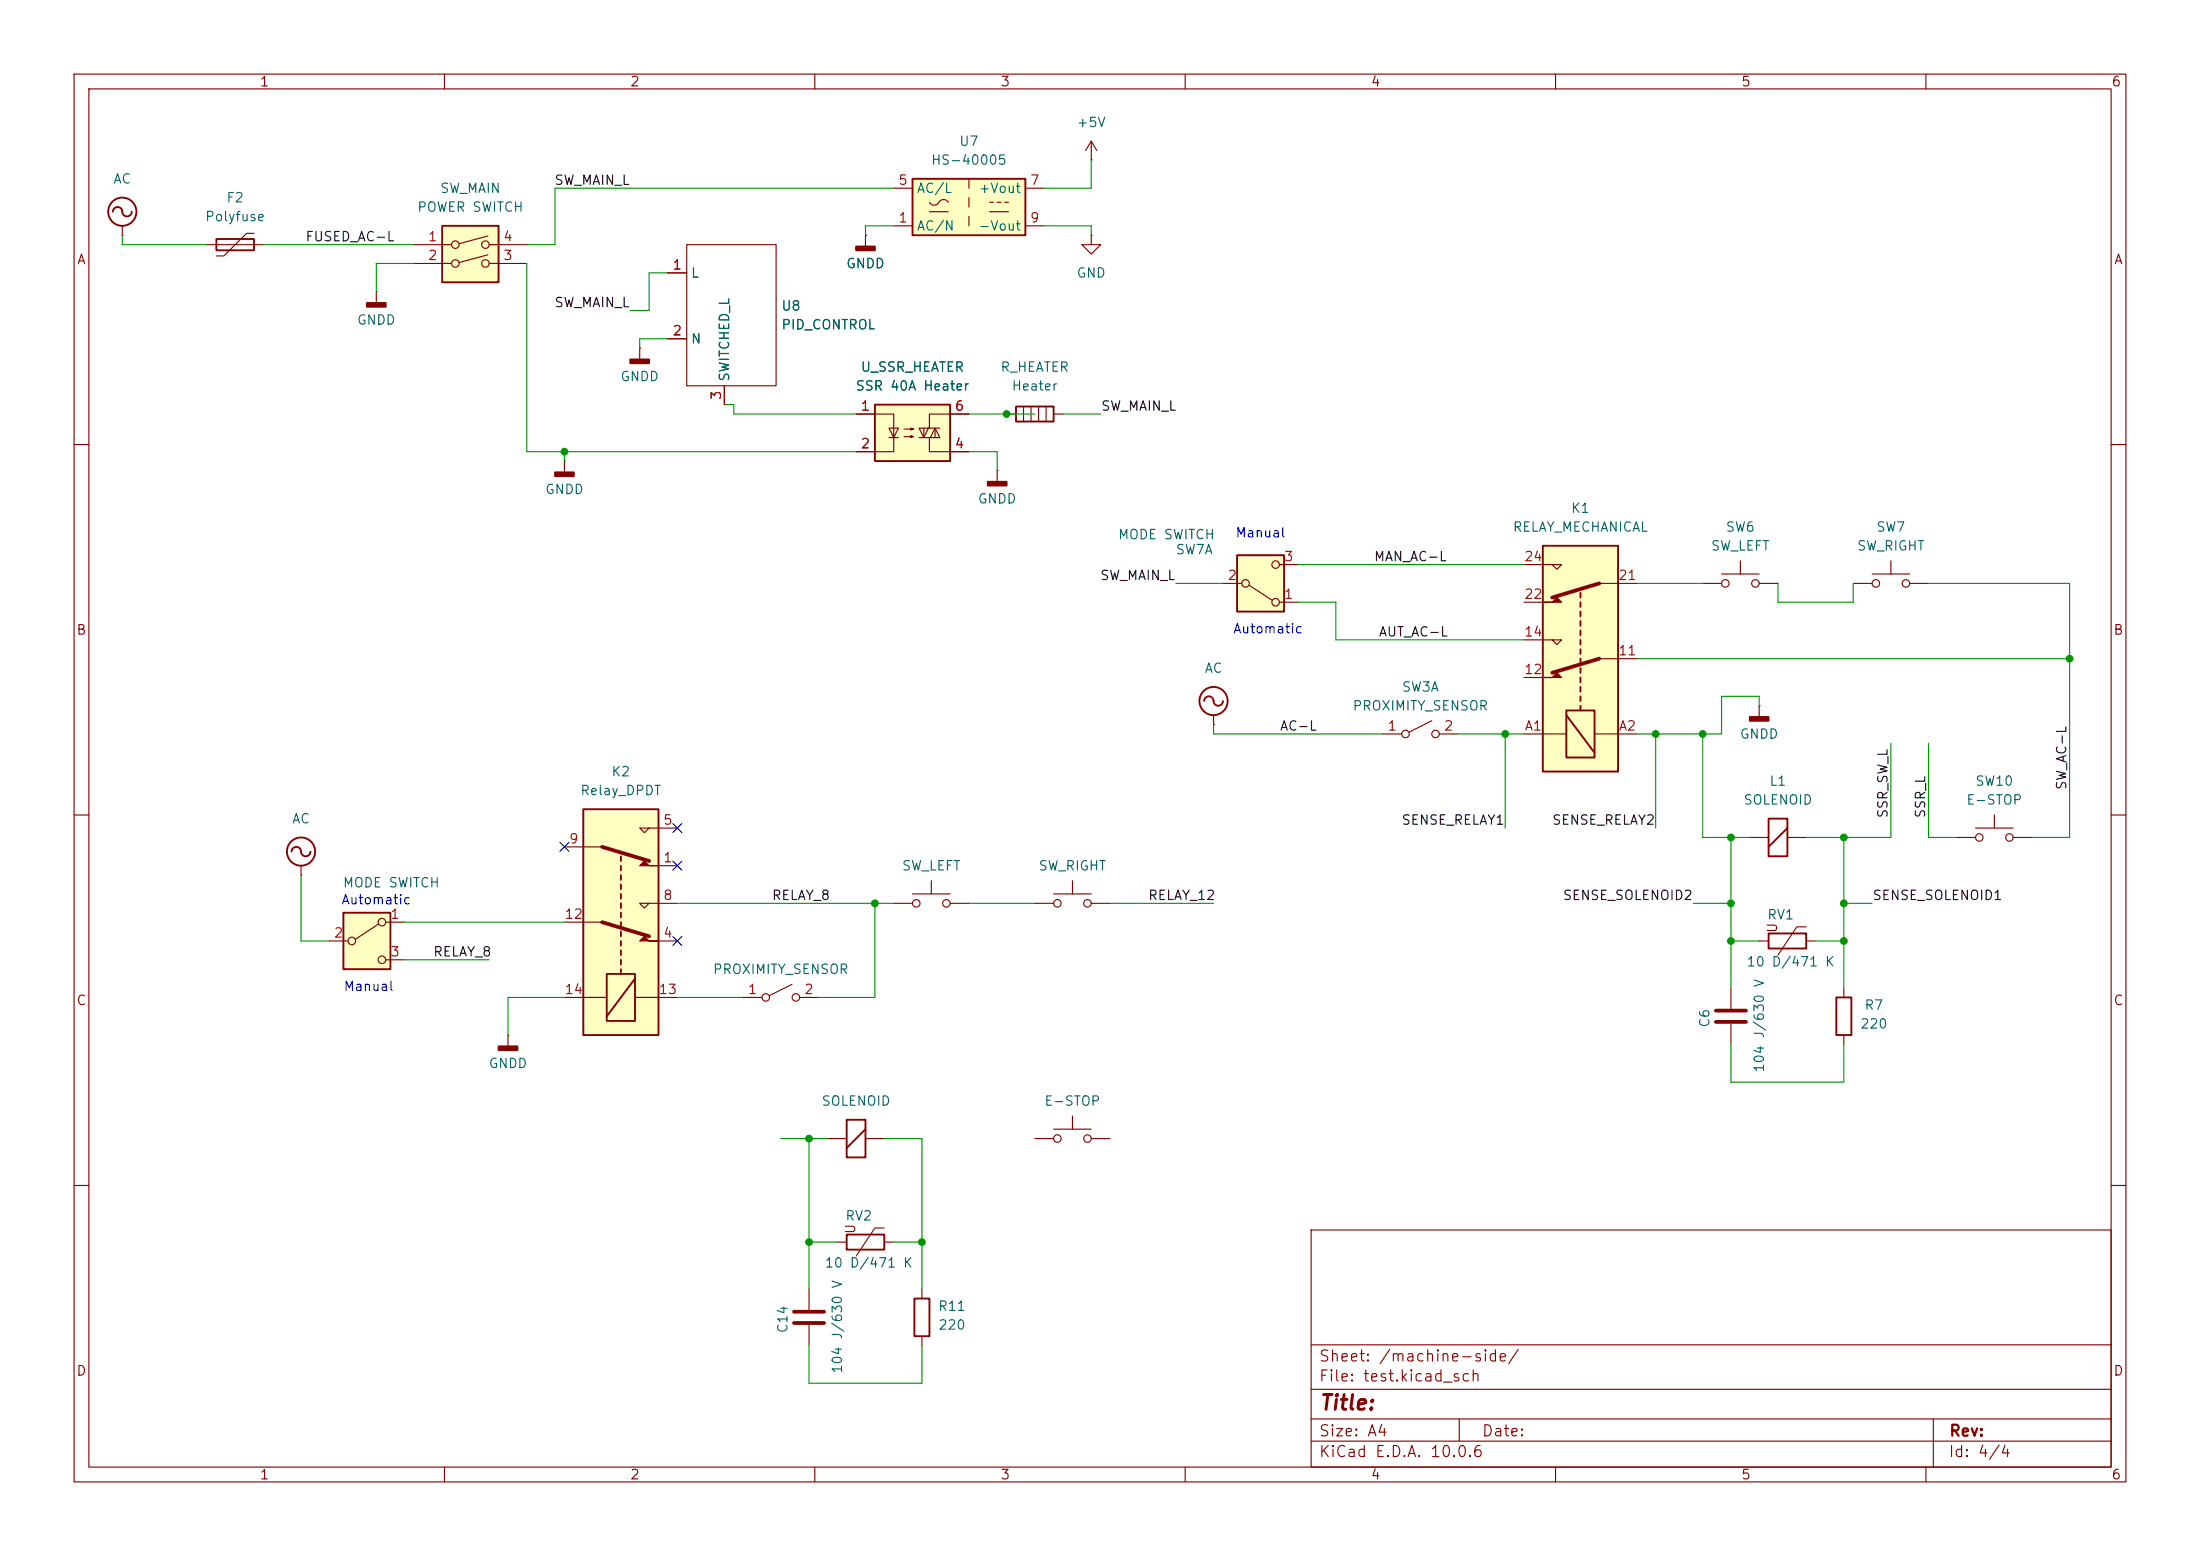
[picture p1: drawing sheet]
<svg xmlns="http://www.w3.org/2000/svg" width="297mm" height="210mm" viewBox="0 0 297 210" stroke-linecap="round" stroke-linejoin="round" font-family="sans-serif">
<g fill="none" stroke="#840000" stroke-width=".15">
<path d="M10 10h277v190h-277zM12 12h273v186h-273zM60 10v2M110 10v2M147.3 19.1l-.7 1.2M147.3 19.1l.8 1.2M147.3 19.1v2.5M160 10v2M210 10v2M260 10v2M16.5 31.8h.1M16.5 30.5v1.3"/>
<path d="M27.9 33h7.7M34.3 31.5h-1l-3.1 3h-1M90.2 36.8h2.5M92.7 33h12.1v19.1h-12.1zM116.8 31.8h.1M116.8 31.8v1.5M147.3 21.6h.1M86.4 47h.1M86.4 47v1.5M90.2 45.7h2.5M97.8 52.1v2.5M135.9 55.9h1.3"/>
<path d="M138.2 54.9v2M139.2 54.9v2M140.2 54.9v2M141.2 54.9v2M142.2 55.9h1.3M10 60h2M229.9 78.7h2.5M232.4 77.5h5.1M234.9 75.7v1.8M237.5 78.7h2.5M250.2 78.7h2.5M252.7 77.5h5.1"/>
<path d="M255.3 75.7v1.8M257.8 78.7h2.5M285 60h2M10 110h2M285 110h2M10 160h2M177 166h108v32h-108zM285 160h2M60 198v2M110 198v2M160 198v2M177 194.5h108"/>
<path d="M177 191.5h108M177 187.5h108M177 181.5h108M197 191.5v3M210 198v2M260 198v2M261 191.5v6.5"/>
<circle cx="232.9" cy="78.7" r=".51"/>
<circle cx="237" cy="78.7" r=".51"/>
<circle cx="253.2" cy="78.7" r=".51"/>
<circle cx="257.3" cy="78.7" r=".51"/>
</g>
<g fill="none" stroke="#840000" stroke-width=".25">
<path d="M15.2 28.6a.67 .67 0 0 1 .8-.6 .67 .67 0 0 1 .5 .8 .63 .63 0 0 0 .8 .4 .63 .63 0 0 0 .5-.6M29.2 32.3h5.1v1.5h-5.1zM137.2 54.9h5v2h-5z"/>
<circle cx="16.5" cy="28.6" r="1.9"/>
</g>
<g fill="#840000" stroke="#840000" stroke-width=".25">
<path d="M85.1 48.5h2.5v.5h-2.5z"/>
<path d="M115.6 33.3h2.5v.5h-2.5z"/>
</g>
<path d="M123.2 24.1h15.2v7.7h-15.2z" fill="#ffffc2"/>
<path d="M123.2 24.1h15.2v7.7h-15.2zM114.3 151.1h2.5v5.1h-2.5zM116.8 152.4l-2.5 2.5" fill="none" stroke="#840000" stroke-width=".25"/>
<g fill="none" stroke="#840000" stroke-width=".15">
<path d="M120.6 30.5h2.6M120.6 25.4h2.6M125.5 27.3a.77 .77 0 0 0 .7 .4 .77 .77 0 0 0 .7-.6 .73 .73 0 0 1 1.1 .2M125.5 28.6h2.5M130.8 24.1v1.3M130.8 26.7v1.2M130.8 29.2v1.3M133.6 28.6h2.5M133.6 27.3h.5M134.6 27.3h.5M135.6 27.3h.5M138.4 30.5h2.6"/>
<path d="M138.4 25.4h2.6M147.3 31.8v1.2h1.3l-1.3 1.3-1.3-1.3h1.3M147.3 31.8h.1M111.8 153.7h2.5M116.8 153.7h2.6"/>
</g>
<path d="M118.1 54.6h10.2v7.6h-10.2z" fill="#ffffc2"/>
<path d="M118.1 54.6h10.2v7.6h-10.2zM238.8 126h5v2h-5z" fill="none" stroke="#840000" stroke-width=".25"/>
<g fill="none" stroke="#840000" stroke-width=".15">
<path d="M115.6 55.9h5v5.1h-5M120 57.8h1.3l-.7 1.3zM120 59.1h1.3M122 57.9h1.3l-.4 .1v-.2l.4 .1M122 58.9h1.3l-.4 .2v-.3l.4 .1M124.1 59.1h2.8l-.7-1.3-.6 1.3M124.7 57.8v1.3M125.3 57.8l-.6 1.3-.6-1.3h2.8M125.5 59.1v1.9h5.3M126.2 57.8v1.3M130.8 55.9h-5.3v1.9M76.2 62.2h.1"/>
<path d="M76.2 62.2v1.6M134.6 63.5h.1M134.6 63.5v1.5M237.5 127h1.3M243.8 125.1h-1.2l-2.6 3.8M243.8 127h1.3"/>
</g>
<g fill="#840000" stroke="#840000" stroke-width=".25">
<path d="M133.3 65h2.6v.5h-2.6z"/>
<path d="M74.9 63.8h2.6v.5h-2.6z"/>
</g>
<path d="M167 74.9h6.4v7.7h-6.4z" fill="#ffffc2"/>
<g fill="none" stroke="#840000" stroke-width=".15">
<path d="M165.1 78.7h2.5M168.7 79l3.1 2M172.7 76.2h2.6M172.7 81.3h2.6M248.9 133.4v1.2M248.9 139.7v1.3"/>
<circle cx="168.1" cy="78.7" r=".51"/>
<circle cx="172.2" cy="76.2" r=".51"/>
<circle cx="172.2" cy="81.3" r=".51"/>
</g>
<path d="M167 74.9h6.4v7.7h-6.4zM247.9 134.6h2v5.1h-2z" fill="none" stroke="#840000" stroke-width=".25"/>
<path d="M208.3 73.7h10.1v30.4h-10.1z" fill="#ffffc2"/>
<g fill="none" stroke="#840000" stroke-width=".25">
<path d="M208.3 73.7h10.1v30.4h-10.1zM162.6 94.6a.67 .67 0 0 1 .7-.6 .67 .67 0 0 1 .6 .8 .64 .64 0 0 0 .7 .4 .64 .64 0 0 0 .5-.6M211.5 95.9h3.8v6.3h-3.8zM211.5 96.5l3.8 5.1M213.4 80v.6M213.4 81.3v.6M213.4 82.6v.6M213.4 83.8v.7M213.4 85.1v.6M213.4 86.4v.6M213.4 87.6v.7M213.4 88.9v.6"/>
<path d="M213.4 90.2v.6M213.4 91.4v.7M213.4 92.7v.6M213.4 94v.6M213.4 95.3v.6M238.8 110.5h2.5v5.1h-2.5zM241.3 111.8l-2.5 2.5M114.3 166.6h5.1v2.1h-5.1z"/>
<circle cx="163.8" cy="94.6" r="1.9"/>
</g>
<g fill="none" stroke="#840000" stroke-width=".15">
<path d="M50.8 39.4h.1M50.8 39.4v1.5M205.7 76.2h5.1l-.6 .6-.7-.6M215.9 78.7h5.1M163.8 97.8h.1M163.8 96.5v1.3M186.7 99.1h2.5M193.3 97.3l-3.1 1.5M194.3 99.1h2.5M205.7 86.4h5.1l-.6 .6-.7-.6M205.7 99.1h5.8M205.7 91.4h2.6"/>
<path d="M205.7 81.3h2.6M215.3 99.1h5.7M215.9 88.9h5.1M125.7 118.9v1.8M144.8 118.9v1.8M236.2 113h2.6M241.3 113h2.5M100.3 134.6h2.6M106.9 132.8l-3 1.6M107.9 134.6h2.6M120.6 121.9h2.6M123.2 120.7h5.1"/>
<path d="M128.3 121.9h2.5M139.7 121.9h2.5M142.2 120.7h5.1M147.3 121.9h2.6M233.7 133.4v2.7M233.7 138.2v2.8M109.2 174v2.8M109.2 178.8v2.8M113 167.6h1.3M119.4 165.7h-1.3l-2.5 3.8M119.4 167.6h1.2"/>
<circle cx="189.7" cy="99.1" r=".51"/>
<circle cx="193.8" cy="99.1" r=".51"/>
<circle cx="103.4" cy="134.6" r=".51"/>
<circle cx="107.4" cy="134.6" r=".51"/>
<circle cx="123.7" cy="121.9" r=".51"/>
<circle cx="127.8" cy="121.9" r=".51"/>
<circle cx="142.7" cy="121.9" r=".51"/>
<circle cx="146.8" cy="121.9" r=".51"/>
</g>
<g fill="#840000" stroke="#840000" stroke-width=".15">
<path d="M208.3 91.4h1.2l.7-.6 .6 .6z"/>
<path d="M208.3 81.3h1.2l.7-.7 .6 .7z"/>
</g>
<path d="M215.9 78.7l-6.4 1.9M215.9 88.9l-6.4 1.9M231.6 136.4h4.1M231.6 137.9h4.1M107.2 177h4.1M107.2 178.6h4.1" fill="none" stroke="#840000" stroke-width=".51"/>
<path d="M49.5 40.9h2.6v.5h-2.6z" fill="#840000" stroke="#840000" stroke-width=".25"/>
<path d="M78.7 109.2h10.2v30.5h-10.2z" fill="#ffffc2"/>
<g fill="none" stroke="#840000" stroke-width=".15">
<path d="M76.2 114.3h5.1M87.6 111.8l-.6 .6-.6-.6h5M88.9 116.8h2.5M264.2 113h2.5M266.7 111.8h5.1M269.2 110v1.8M271.8 113h2.5M68.6 139.7h.1M68.6 139.7v1.5M76.2 134.6h5.7M76.2 124.5h5.1M85.7 134.6h5.7"/>
<path d="M87.6 121.9l-.6 .7-.6-.7h5M88.9 127h2.5M124.5 174v1.3M124.5 180.3v1.3"/>
<circle cx="267.2" cy="113" r=".51"/>
<circle cx="271.3" cy="113" r=".51"/>
</g>
<g fill="#840000" stroke="#840000" stroke-width=".15">
<path d="M86.4 116.8l.6-.6 .6 .6h1.3z"/>
<path d="M86.4 127l.6-.6 .6 .6h1.3z"/>
</g>
<g fill="none" stroke="#840000" stroke-width=".25">
<path d="M78.7 109.2h10.2v30.5h-10.2zM83.8 115.6v.6M83.8 116.8v.7M83.8 118.1v.6M83.8 119.4v.6M81.9 131.4h3.8v6.4h-3.8zM83.8 120.7v.6M83.8 121.9v.7M83.8 123.2v.6M83.8 124.5v.6M83.8 125.7v.7M83.8 127v.6"/>
<path d="M83.8 128.3v.6M83.8 129.5v.7M83.8 130.8v.6M85.7 132.1l-3.8 5.1M123.4 175.3h2.1v5h-2.1z"/>
</g>
<path d="M81.3 114.3l6.3 1.9M81.3 124.5l6.3 1.9" fill="none" stroke="#840000" stroke-width=".51"/>
<path d="M67.3 141.2h2.5v.5h-2.5z" fill="#840000" stroke="#840000" stroke-width=".25"/>
<path d="M46.4 123.2h6.3v7.6h-6.3z" fill="#ffffc2"/>
<g fill="none" stroke="#840000" stroke-width=".15">
<path d="M40.6 118.1h.1M40.6 116.8v1.3M44.4 127h2.6M51.1 124.7l-3.1 2M52.1 124.5h2.5M52.1 129.5h2.5"/>
<circle cx="47.5" cy="127" r=".51"/>
<circle cx="51.6" cy="124.5" r=".51"/>
<circle cx="51.6" cy="129.5" r=".51"/>
</g>
<g fill="none" stroke="#840000" stroke-width=".25">
<path d="M39.4 114.9a.67 .67 0 0 1 .7-.6 .67 .67 0 0 1 .6 .9 .64 .64 0 0 0 .7 .4 .64 .64 0 0 0 .5-.7M46.4 123.2h6.3v7.6h-6.3z"/>
<circle cx="40.6" cy="114.9" r="1.9"/>
</g>
<path d="M59.7 30.5h7.6v7.6h-7.6z" fill="#ffffc2"/>
<g fill="none" stroke="#840000" stroke-width=".15">
<path d="M55.9 33h5.1M55.9 35.6h5.1M65.9 31.9l-3.9 1M65.9 34.4l-3.9 1M66 33h5.1M66 35.6h5.1M90.2 36.8h2.5M116.8 31.8h.1M90.2 45.7h2.5M97.8 52.1v2.5M115.6 55.9h2.5M128.3 55.9h2.5"/>
<path d="M115.6 61h2.5M128.3 61h2.5M237.5 95.3h.1M237.5 95.3v1.5M139.7 153.7h2.5M142.2 152.4h5.1M144.8 150.6v1.8M147.3 153.7h2.6"/>
<circle cx="61.5" cy="35.6" r=".51"/>
<circle cx="61.5" cy="33" r=".51"/>
<circle cx="65.5" cy="33" r=".51"/>
<circle cx="65.5" cy="35.6" r=".51"/>
<circle cx="142.7" cy="153.7" r=".51"/>
<circle cx="146.8" cy="153.7" r=".51"/>
</g>
<path d="M59.7 30.5h7.6v7.6h-7.6z" fill="none" stroke="#840000" stroke-width=".25"/>
<path d="M236.2 96.8h2.6v.5h-2.6z" fill="#840000" stroke="#840000" stroke-width=".25"/>
<g fill="none" stroke="#009600" stroke-width=".15">
<path d="M16.5 31.8v1.2h11.4M35.6 33h20.3M55.9 35.6h-5.1v3.8M71.1 35.6v25.4h44.5M90.2 36.8h-2.6v5.1h-2.5M120.6 25.4h-45.7v7.6h-3.8M120.6 30.5h-3.8v1.3M141 30.5h6.3v1.3M147.3 21.6v3.8h-6.3M90.2 45.7h-3.8v1.3M97.8 54.6h1.3v1.3h16.5M130.8 55.9h8.9"/>
<path d="M143.5 55.9h5.1M76.2 61v1.2M130.8 61h3.8v2.5M158.7 78.7h6.4M175.3 76.2h30.4M221 78.7h8.9M240 78.7v2.6h10.2v-2.6M260.3 78.7h19.1v34.3h-5.1M163.8 97.8v1.3h22.9M175.3 81.3h5v5.1h25.4M196.8 99.1h8.9M203.2 99.1v12.7"/>
<path d="M221 88.9h58.4M223.5 99.1v12.7M229.9 99.1v13.9h6.3M237.5 95.3v-1.3h-5.1v5.1h-11.4M40.6 118.1v8.9h3.8M233.7 113v20.4M248.9 113v20.4M255.3 100.3v12.7h-11.5M260.3 100.3v12.7h3.9M54.6 129.5h11.4M54.6 124.5h21.6M76.2 134.6h-7.6v5.1"/>
<path d="M91.4 134.6h8.9M91.4 121.9h29.2M118.1 121.9v12.7h-7.6M130.8 121.9h8.9M149.9 121.9h13.9M228.6 121.9h5.1M233.7 127h3.8M245.1 127h3.8M248.9 121.9h3.8M105.4 153.7h6.4M109.2 153.7v20.3M119.4 153.7h5.1v20.3"/>
<path d="M233.7 141v5.1h15.2v-5.1M109.2 167.6h3.8M120.6 167.6h3.9M109.2 181.6v5.1h15.3v-5.1"/>
</g>
<path d="M75.6 113.7l1.2 1.2M76.8 113.7l-1.2 1.2M90.8 111.2l1.2 1.2M90.8 116.2l1.2 1.2M92 111.2l-1.2 1.2M92 116.2l-1.2 1.2M90.8 126.4l1.2 1.2M92 126.4l-1.2 1.2" fill="none" stroke="#000084" stroke-width=".15"/>
<g fill="#009600" stroke="#009600" stroke-width=".14">
<circle cx="248.9" cy="113" r=".46"/>
<circle cx="233.7" cy="113" r=".46"/>
<circle cx="223.5" cy="99.1" r=".46"/>
<circle cx="229.9" cy="99.1" r=".46"/>
<circle cx="279.4" cy="88.9" r=".46"/>
<circle cx="233.7" cy="121.9" r=".46"/>
<circle cx="233.7" cy="127" r=".46"/>
<circle cx="248.9" cy="127" r=".46"/>
<circle cx="248.9" cy="121.9" r=".46"/>
<circle cx="203.2" cy="99.1" r=".46"/>
<circle cx="76.2" cy="61" r=".46"/>
<circle cx="135.9" cy="55.9" r=".46"/>
<circle cx="118.1" cy="121.9" r=".46"/>
<circle cx="124.5" cy="167.6" r=".46"/>
<circle cx="109.2" cy="167.6" r=".46"/>
<circle cx="109.2" cy="153.7" r=".46"/>
</g>
<text font-size="2" fill="#840000" x="178" y="190.8">Title:</text>
<g font-size="1.5" fill="#840000">
<text x="178" y="184.1">Sheet: /machine-side/</text>
<text x="178" y="186.8">File: test.kicad_sch</text>
<text x="178" y="197">KiCad E.D.A. 10.0.6</text>
<text x="178" y="194.2">Size: A4</text>
<text x="200" y="194.2">Date:</text>
<text x="263" y="197">Id: 4/4</text>
<text x="263" y="194.2">Rev:</text>
</g>
<g font-size="1.3" fill="#840000">
<text x="35" y="12">1</text>
<text x="85" y="12">2</text>
<text x="135" y="12">3</text>
<text x="185" y="12">4</text>
<text x="235" y="12">5</text>
<text x="285" y="12">6</text>
<text x="10.3" y="36">A</text>
<text x="285.3" y="36">A</text>
<text x="10.2" y="86">B</text>
<text x="285.2" y="86">B</text>
<text x="240.2" y="126" transform="rotate(-90 240.2 126)">U</text>
<text x="10.2" y="136">C</text>
<text x="285.2" y="136">C</text>
<text x="115.8" y="166.7" transform="rotate(-90 115.8 166.7)">U</text>
<text x="10.2" y="186">D</text>
<text x="285.2" y="186">D</text>
<text x="35" y="200">1</text>
<text x="85" y="200">2</text>
<text x="135" y="200">3</text>
<text x="185" y="200">4</text>
<text x="235" y="200">5</text>
<text x="285" y="200">6</text>
</g>
<g font-size="1.3" fill="#006464">
<text x="145.3" y="17.5">+5V</text>
<text x="125.6" y="22.6">HS-40005</text>
<text x="129.4" y="20">U7</text>
<text x="15.2" y="25.1">AC</text>
<text x="30.5" y="27.6">F2</text>
<text x="56.2" y="28.9">POWER SWITCH</text>
<text x="59.3" y="26.4">SW_MAIN</text>
<text x="123.7" y="26.4">AC/L</text>
<text x="132" y="26.4">+Vout</text>
<text x="27.6" y="30.2">Polyfuse</text>
<text x="123.7" y="31.4">AC/N</text>
<text x="132" y="31.4">-Vout</text>
<text x="93.2" y="37.8">L</text>
<text x="114.1" y="36.5">GNDD</text>
<text x="145.3" y="37.8">GND</text>
<text x="48.1" y="44.1">GNDD</text>
<text x="93.2" y="46.7">N</text>
<text x="105.4" y="42.2">U8</text>
<text x="105.4" y="44.8">PID_CONTROL</text>
<text x="83.7" y="51.8">GNDD</text>
<text x="98.8" y="51.6" transform="rotate(-90 98.8 51.6)">SWITCHED_L</text>
<text x="115.4" y="53">SSR 40A Heater</text>
<text x="116.1" y="50.5">U_SSR_HEATER</text>
<text x="135" y="50.5">R_HEATER</text>
<text x="136.5" y="53">Heater</text>
<text x="73.5" y="67">GNDD</text>
<text x="131.9" y="68.3">GNDD</text>
<text x="212" y="69.5">K1</text>
<text x="150.8" y="73.1">MODE SWITCH</text>
<text x="158.6" y="75.1">SW7A</text>
<text x="204.1" y="72.1">RELAY_MECHANICAL</text>
<text x="230.9" y="74.6">SW_LEFT</text>
<text x="232.9" y="72.1">SW6</text>
<text x="250.6" y="74.6">SW_RIGHT</text>
<text x="253.2" y="72.1">SW7</text>
<text x="162.5" y="91.1">AC</text>
<text x="189.2" y="93.7">SW3A</text>
<text x="182.5" y="96.2">PROXIMITY_SENSOR</text>
<text x="234.8" y="100">GNDD</text>
<text x="78.3" y="107.6">Relay_DPDT</text>
<text x="82.5" y="105.1">K2</text>
<text x="238.8" y="106.4">L1</text>
<text x="266.6" y="106.4">SW10</text>
<text x="39.3" y="111.5">AC</text>
<text x="235.3" y="108.9">SOLENOID</text>
<text x="265.4" y="108.9">E-STOP</text>
<text x="121.7" y="117.8">SW_LEFT</text>
<text x="140.1" y="117.8">SW_RIGHT</text>
<text x="46.2" y="120.1">MODE SWITCH</text>
<text x="238.5" y="124.4">RV1</text>
<text x="96.2" y="131.8">PROXIMITY_SENSOR</text>
<text x="235.7" y="130.8">10 D/471 K</text>
<text x="251.6" y="136.6">R7</text>
<text x="231.1" y="138.8" transform="rotate(-90 231.1 138.8)">C6</text>
<text x="251" y="139.1">220</text>
<text x="65.9" y="144.5">GNDD</text>
<text x="110.8" y="149.6">SOLENOID</text>
<text x="140.9" y="149.6">E-STOP</text>
<text x="238.5" y="144.8" transform="rotate(-90 238.5 144.8)">104 J/630 V</text>
<text x="114" y="165">RV2</text>
<text x="111.2" y="171.4">10 D/471 K</text>
<text x="126.6" y="177.2">R11</text>
<text x="126.6" y="179.8">220</text>
<text x="106.6" y="180" transform="rotate(-90 106.6 180)">C14</text>
<text x="114" y="185.5" transform="rotate(-90 114 185.5)">104 J/630 V</text>
</g>
<g font-size="1.3" fill="#0f0f0f">
<text x="74.8" y="25.3">SW_MAIN_L</text>
<text x="41.1" y="32.9">FUSED_AC-L</text>
<text x="74.8" y="41.8">SW_MAIN_L</text>
<text x="148.6" y="55.8">SW_MAIN_L</text>
<text x="185.4" y="76.1">MAN_AC-L</text>
<text x="148.4" y="78.6">SW_MAIN_L</text>
<text x="186" y="86.2">AUT_AC-L</text>
<text x="172.7" y="98.9">AC-L</text>
<text x="279.3" y="106.7" transform="rotate(-90 279.3 106.7)">SW_AC-L</text>
<text x="189.1" y="111.6">SENSE_RELAY1</text>
<text x="209.4" y="111.6">SENSE_RELAY2</text>
<text x="255.1" y="110.5" transform="rotate(-90 255.1 110.5)">SSR_SW_L</text>
<text x="260.2" y="110.5" transform="rotate(-90 260.2 110.5)">SSR_L</text>
<text x="104.1" y="121.8">RELAY_8</text>
<text x="154.9" y="121.8">RELAY_12</text>
<text x="210.9" y="121.8">SENSE_SOLENOID2</text>
<text x="252.7" y="121.8">SENSE_SOLENOID1</text>
<text x="58.4" y="129.4">RELAY_8</text>
</g>
<g font-size="1.3" fill="#a90000">
<text x="121.2" y="25.3">5</text>
<text x="139" y="25.3">7</text>
<text x="57.7" y="32.9">1</text>
<text x="57.7" y="35.4">2</text>
<text x="67.8" y="35.4">3</text>
<text x="67.8" y="32.9">4</text>
<text x="121.2" y="30.3">1</text>
<text x="139" y="30.3">9</text>
<text x="90.7" y="36.7">1</text>
<text x="90.7" y="45.6">2</text>
<text x="97.7" y="54.1" transform="rotate(-90 97.7 54.1)">3</text>
<text x="116.1" y="55.7">1</text>
<text x="128.8" y="55.7">6</text>
<text x="116.1" y="60.8">2</text>
<text x="128.8" y="60.8">4</text>
<text x="173.3" y="76.1">3</text>
<text x="205.7" y="76.1">24</text>
<text x="165.6" y="78.6">2</text>
<text x="173.3" y="81.1">1</text>
<text x="205.7" y="81.1">22</text>
<text x="218.4" y="78.6">21</text>
<text x="205.7" y="86.2">14</text>
<text x="218.4" y="88.8">11</text>
<text x="205.7" y="91.3">12</text>
<text x="187.2" y="98.9">1</text>
<text x="194.8" y="98.9">2</text>
<text x="205.7" y="98.9">A1</text>
<text x="218.4" y="98.9">A2</text>
<text x="89.4" y="111.6">5</text>
<text x="76.7" y="114.2">9</text>
<text x="89.4" y="116.7">1</text>
<text x="52.6" y="124.3">1</text>
<text x="76.1" y="124.3">12</text>
<text x="89.4" y="121.8">8</text>
<text x="45" y="126.9">2</text>
<text x="52.6" y="129.4">3</text>
<text x="89.4" y="126.9">4</text>
<text x="76.1" y="134.5">14</text>
<text x="88.8" y="134.5">13</text>
<text x="100.9" y="134.5">1</text>
<text x="108.5" y="134.5">2</text>
</g>
<g font-size="1.3" fill="#0000c2">
<text x="166.7" y="72.8">Manual</text>
<text x="166.4" y="85.8">Automatic</text>
<text x="46" y="122.4">Automatic</text>
<text x="46.3" y="134.1">Manual</text>
</g>
</svg>
